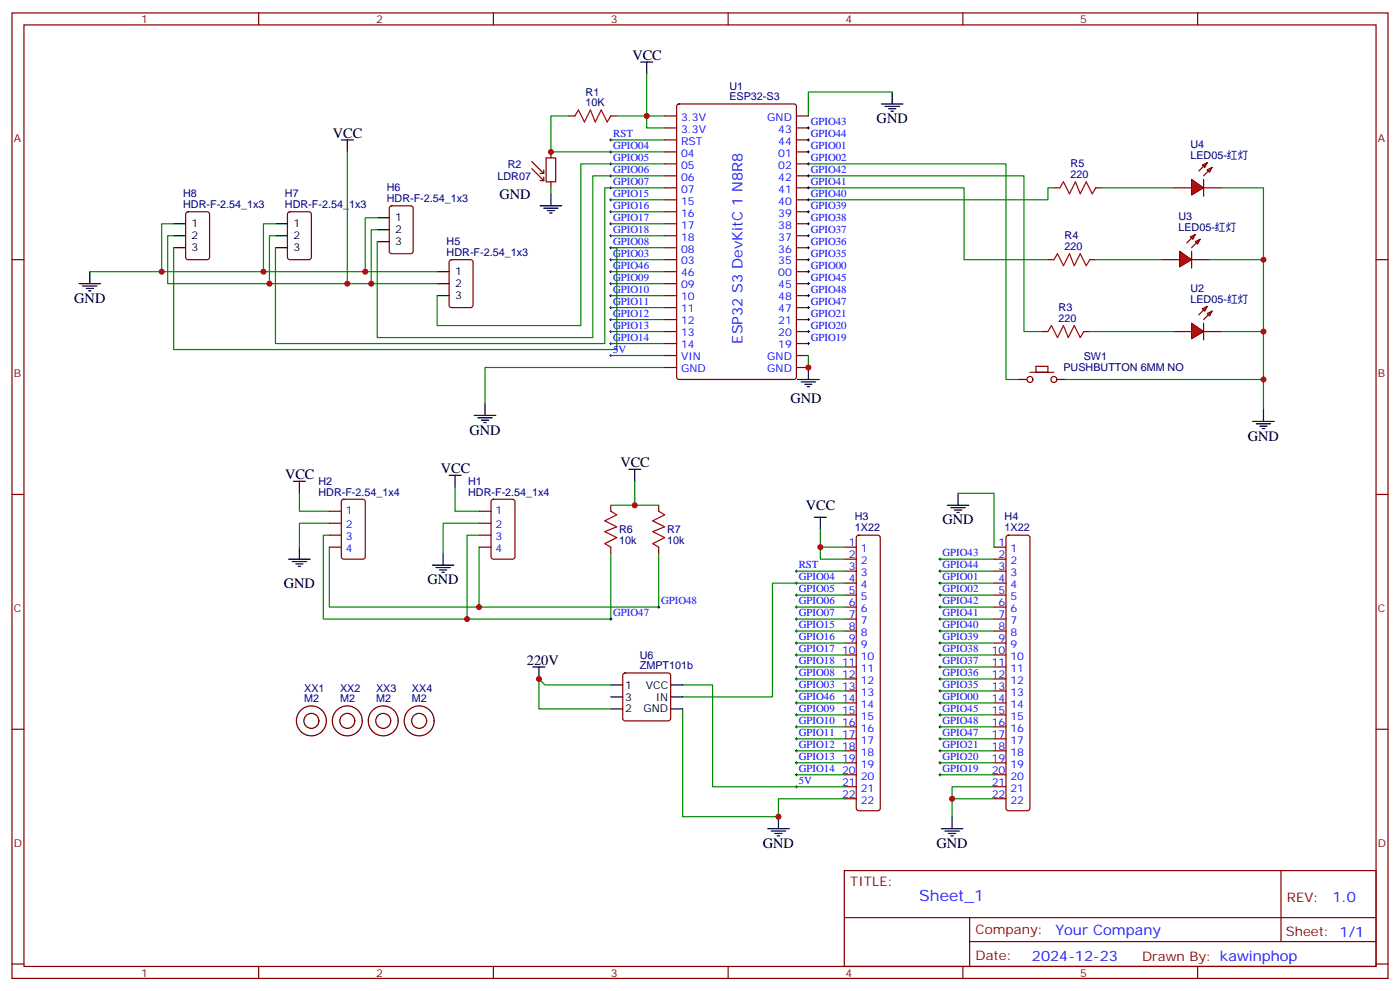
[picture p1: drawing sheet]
<svg xmlns="http://www.w3.org/2000/svg" width="412mm" height="292mm" viewBox="0 0 412 292" stroke-linecap="round" stroke-linejoin="round" font-family="sans-serif">
<g fill="none" stroke="#870000" stroke-width=".35">
<path d="M3.5 3.8h405.4v284.3h-405.4zM7.1 7.3h398.2v277.3h-398.2zM76.2 3.8v3.5M145.3 3.8v3.5M214.5 3.8v3.5M283.6 3.8v3.5M352.8 3.8v3.5M167.6 34.1h1.7M179.9 34.1h1.8M310.4 55.3h1.8M322.8 55.3h1.8M3.5 76.5h3.6"/>
<path d="M54.9 62.6l.5-.2h5.6l.7 .4v13l-.4 .6-5.9 .1-.7-.5v-12.9zM84.9 62.6l.5-.2h5.6l.7 .4v13l-.4 .6-5.9 .1-.7-.5v-12.9zM114.9 60.8l.5-.2h5.6l.7 .4v13l-.5 .7h-5.8l-.7-.4v-13zM132.5 76.7l.5-.2h5.6l.7 .4v13l-.4 .6-5.9 .1-.7-.5v-12.9zM308.7 76.5h1.7M321 76.5h1.8M405.3 76.5h3.6M306.9 97.6h1.8M319.3 97.6h1.7M345.7 97.6h5.3M354.2 90.9l1.4-.7-.7 1.5zM354.5 97.6h5.3"/>
<path d="M355.6 92.4l1.4-.7-.7 1.4zM355.6 90.2l-2.5 2.5M357 91.7l-2.5 2.4M299.9 111.8h2.4M303.4 109.6h7M305.2 107.9h3.5v1.7h-3.5zM311.5 111.8h2.5M3.5 145.6h3.6M179.9 148.8v1.8M194 148.8v1.8M252.5 157.8l.4-.2h5.7l.5 .2 .2 .5v79.8l-.2 .5-.5 .2h-5.7l-.5-.3-.2-.4v-79.8zM296.6 157.8l.4-.2h5.7l.5 .2 .2 .5v79.8l-.2 .5-.5 .2h-5.7l-.5-.3-.2-.4v-79.8z"/>
<path d="M405.3 145.6h3.6M179.9 161.1v1.8M194 161.1v1.8M248.7 161.1h3.5M248.7 164.7h3.5M248.7 168.2h3.5M248.7 171.7h3.5M248.7 175.3h3.5M248.7 178.8h3.5M292.8 161.1h3.5M292.8 164.7h3.5M292.8 168.2h3.5"/>
<path d="M292.8 171.7h3.5M292.8 175.3h3.5M292.8 178.8h3.5M248.7 182.3h3.5M248.7 185.8h3.5M248.7 189.4h3.5M248.7 192.9h3.5M248.7 196.4h3.5M248.7 200h3.5M292.8 182.3h3.5M292.8 185.8h3.5M292.8 189.4h3.5"/>
<path d="M292.8 192.9h3.5M292.8 196.4h3.5M292.8 200h3.5M3.5 214.8h3.6M248.7 203.5h3.5M248.7 207h3.5M248.7 210.5h3.5M248.7 214.1h3.5M248.7 217.6h3.5M292.8 203.5h3.5M292.8 207h3.5M292.8 210.5h3.5"/>
<path d="M292.8 214.1h3.5M292.8 217.6h3.5M405.3 214.8h3.6M248.7 221.1h3.5M248.7 224.6h3.5M248.7 228.2h3.5M248.7 231.7h3.5M248.7 235.2h3.5M292.8 221.1h3.5M292.8 224.6h3.5M292.8 228.2h3.5M292.8 231.7h3.5"/>
<path d="M292.8 235.2h3.5M248.7 256.4h156.6v28.2h-156.6zM377.3 256.4v20.9M248.7 270.2h156.5M285.6 277.3h119.6M285.6 270.2v14.2M3.5 283.9h3.6M76.2 284.6v3.5M145.3 284.6v3.5M214.5 284.6v3.5M283.6 284.6v3.5M352.8 284.6v3.5"/>
<path d="M405.3 283.9h3.6"/>
<circle cx="303.4" cy="111.8" r=".88"/>
<circle cx="310.4" cy="111.8" r=".88"/>
</g>
<path d="M51.2 73h3.5M51.2 65.9h3.5M51.2 69.4h3.5M81.1 73h3.6M81.1 65.9h3.6M81.1 69.4h3.6M111.1 71.2h3.6M111.1 64.1h3.6M111.1 67.7h3.6M128.8 87.1h3.5M128.8 80h3.5M128.8 83.5h3.5" fill="none" stroke="#000" stroke-width=".35"/>
<path d="M169.3 34.1l1.1-1.7 1.8 3.5 1.7-3.5 1.4 3.5 1.8-3.5 1.8 3.5 1-1.8M312.2 55.3l1.1-1.7 1.7 3.5 1.8-3.5 1.4 3.5 1.8-3.5 1.7 3.5 1.1-1.8M310.4 76.5l1.1-1.8 1.8 3.5 1.7-3.5 1.4 3.5 1.8-3.5 1.8 3.5 1-1.7M308.7 97.6l1-1.7 1.8 3.5 1.8-3.5 1.4 3.5 1.7-3.5 1.8 3.5 1.1-1.8M179.9 150.6l1.8 1-3.5 1.8 3.5 1.8-3.5 1.4 3.5 1.7-3.5 1.8 1.7 1M194 150.6l1.8 1-3.5 1.8 3.5 1.8-3.5 1.4 3.5 1.7-3.5 1.8 1.7 1" fill="none" stroke="#a10000" stroke-width=".35"/>
<path d="M156.6 49.7l3.6 3.5M156.6 47.6l3.6 3.5M159.1 53.2h1.1M159.1 51.1h1.1M160.2 50v1.1M160.2 52.1v1.1M160.9 46.5h2.8v7.1h-2.8zM162.3 44.7v1.8M162.3 53.6v1.7" fill="none" stroke="#850000" stroke-width=".35"/>
<path d="M351 95.2l3.5 2.4-3.5 2.2z" fill="#f00" stroke="#870000" stroke-width=".35"/>
<path d="M342.2 76.5h5.3M350.7 69.8l1.4-.7-.7 1.4zM351 76.5h5.3M352.1 71.2l1.4-.7-.7 1.4zM352.1 69.1l-2.5 2.4M353.5 70.5l-2.5 2.5M354.5 95.2v4.9" fill="none" stroke="#870000" stroke-width=".35"/>
<path d="M347.5 74l3.5 2.5-3.5 2.1z" fill="#f00" stroke="#870000" stroke-width=".35"/>
<path d="M345.7 55.3h5.3M354.2 48.6l1.4-.7-.7 1.4zM354.5 55.3h5.3M355.6 50l1.4-.7-.7 1.4zM355.6 47.9l-2.5 2.5M357 49.3l-2.5 2.5M351 74v5" fill="none" stroke="#870000" stroke-width=".35"/>
<path d="M351 52.8l3.5 2.5-3.5 2.1z" fill="#f00" stroke="#870000" stroke-width=".35"/>
<g fill="none" stroke="#870000" stroke-width=".35">
<path d="M195.8 34.1h3.5M195.8 37.7h3.5M199.6 30.8l.4-.2h33.9l.6 .5 .1 80-.5 .6-34.1 .1-.6-.5-.1-80zM234.6 34.1h3.5M234.6 37.7h3.5M195.8 41.2h3.5M195.8 44.7h3.5M195.8 48.3h3.5M195.8 51.8h3.5M195.8 55.3h3.5M195.8 58.8h3.5M234.6 41.2h3.5"/>
<path d="M234.6 44.7h3.5M234.6 48.3h3.5M234.6 51.8h3.5M234.6 55.3h3.5M234.6 58.8h3.5M354.5 52.8v5M195.8 62.4h3.5M195.8 65.9h3.5M195.8 69.4h3.5M195.8 73h3.5M195.8 76.5h3.5M234.6 62.4h3.5"/>
<path d="M234.6 65.9h3.5M234.6 69.4h3.5M234.6 73h3.5M234.6 76.5h3.5M195.8 80h3.5M195.8 83.5h3.5M195.8 87.1h3.5M195.8 90.6h3.5M195.8 94.1h3.5M195.8 97.6h3.5M234.6 80h3.5M234.6 83.5h3.5"/>
<path d="M234.6 87.1h3.5M234.6 90.6h3.5M234.6 94.1h3.5M234.6 97.6h3.5M195.8 101.2h3.5M195.8 104.7h3.5M195.8 108.2h3.5M234.6 101.2h3.5M234.6 104.7h3.5M234.6 108.2h3.5M97 150.6h3.5M97 154.1h3.5"/>
<path d="M97 157.6h3.5M100.8 147.2l.4-.2h5.7l.6 .5 .1 16.5-.5 .6-5.9 .1-.6-.5-.1-16.5zM141.1 150.6h3.5M141.1 154.1h3.5M141.1 157.6h3.5M144.9 147.2l.4-.2h5.7l.6 .5 .1 16.5-.5 .6-5.9 .1-.6-.5-.1-16.5zM97 161.1h3.5M141.1 161.1h3.5M183.7 198.4l.4-.2h12.7l.5 .2 .3 .5v12.7l-.3 .5-.5 .2h-12.7l-.4-.2-.3-.5v-12.7z"/>
</g>
<g fill="none" stroke="#300" stroke-width=".35">
<circle cx="91.7" cy="212.3" r="4.4"/>
<circle cx="91.7" cy="212.3" r="2.2"/>
<circle cx="102.3" cy="212.3" r="4.4"/>
<circle cx="102.3" cy="212.3" r="2.2"/>
<circle cx="112.9" cy="212.3" r="4.4"/>
<circle cx="112.9" cy="212.3" r="2.2"/>
<circle cx="123.5" cy="212.3" r="4.4"/>
<circle cx="123.5" cy="212.3" r="2.2"/>
</g>
<g fill="none" stroke="#000" stroke-width=".35">
<path d="M188.7 18.3h3.6M190.5 18.3v3.5M259.6 30.6h6.4M260.7 31.3h4.2M261.8 32h2.1M262.5 32.7h.7M262.8 27.1v3.5M100.5 41.2h3.6M102.3 41.2v3.5M162.3 57.1v3.5M159.1 60.6h6.4M160.2 61.3h4.2"/>
<path d="M161.2 62h2.1M161.9 62.7h.7M23.3 83.5h6.3M24.3 84.2h4.3M25.4 84.9h2.1M26.1 85.7h.7M26.5 80v3.5M142.9 118.8v3.5M234.9 111.8h6.4M236 112.5h4.2M237.1 113.2h2.1M237.8 113.9h.7"/>
<path d="M238.1 108.2v3.6M132.3 140h3.5M134.1 140v3.5M139.7 122.3h6.3M140.8 123h4.2M141.8 123.8h2.1M142.5 124.5h.7M185.2 138.2h3.5M187 138.2v3.5M369 124.1h6.4M370.1 124.8h4.2M371.1 125.5h2.1"/>
<path d="M371.8 126.2h.7M372.2 120.6v3.5M86.4 141.7h3.6M88.2 141.7v3.6M239.9 152.3h3.5M241.7 152.3v3.6M279 148.8h6.4M280.1 149.5h4.2M281.2 150.2h2.1M281.9 150.9h.7M282.2 145.3v3.5M85 164.7h6.4"/>
<path d="M86.1 165.4h4.2M87.1 166.1h2.2M87.8 166.8h.7M88.2 161.1v3.6M127.4 166.4h6.3M128.4 167.1h4.2M129.5 167.9h2.1M130.2 168.6h.7M130.5 162.9v3.5M157 196.4h3.5M158.7 196.4v3.6M179.9 201.7h3.5"/>
<path d="M179.9 205.2h3.5M179.9 208.8h3.5M197.6 201.7h3.5M197.6 205.2h3.5M197.6 208.8h3.5M226.1 244.1h6.4M227.2 244.8h4.2M228.2 245.5h2.2M229 246.2h.7M229.3 240.5v3.6M277.3 244.1h6.3M278.3 244.8h4.3"/>
<path d="M279.4 245.5h2.1M280.1 246.2h.7M280.5 240.5v3.6"/>
</g>
<g fill="none" stroke="#008700" stroke-width=".35">
<path d="M167.6 34.1h-5.3v10.6h33.5M181.7 34.1h14.1M190.5 21.8v15.9h5.3M262.8 27.1h-24.7v7M102.3 44.7v38.8M162.3 55.3v1.8M179.9 58.8h15.9M179.9 41.2h15.9M195.8 48.3h-24.7v47.6h-42.3v-8.8M195.8 51.8h-21.2v47.6h-63.5v-28.2M195.8 55.3h-17.6v45.9h-97.1v-28.2M238.1 55.3h45.9v21.2h24.7"/>
<path d="M238.1 51.8h63.5v45.8h5.3M238.1 48.3h58.2v63.5h3.6M310.4 55.3h-1.7v3.5h-70.6M324.6 55.3h21.1M359.8 55.3h12.4v56.5M51.2 65.9h-3.6v14.1M51.2 69.4h-1.8v14.1h79.4M51.2 73v29.9h130.5v-29.9h-1.8h15.9M81.1 65.9h-3.5v14.1M81.1 69.4h-1.7v14.1M111.1 64.1h-3.5v15.9M111.1 67.7h-1.7v15.8"/>
<path d="M179.9 76.5h15.9M179.9 69.4h15.9M179.9 65.9h15.9M179.9 62.4h15.9M322.8 76.5h19.4M356.3 76.5h15.9M26.5 80h102.3M179.9 80h15.9M179.9 97.6h15.9M179.9 94.1h15.9M179.9 90.6h15.9M179.9 87.1h15.9"/>
<path d="M179.9 83.5h15.9M321 97.6h24.7M359.8 97.6h12.4M179.9 104.7h15.9M179.9 101.2h15.9M195.8 108.2h-52.9v10.6M238.1 104.7v3.5M314 111.8h58.2v8.8M88.2 145.3v5.3h8.8M97 154.1h-8.8v7M97 157.6h-1.8v24.7h84.7v-19.4M134.1 143.5v7.1h7"/>
<path d="M141.1 154.1h-10.6v8.8M141.1 157.6h-3.5v24.7M179.9 148.8h14.1M187 141.7v7.1M241.7 155.9v5.2h7M282.2 145.3h10.6v15.8M97 161.1v17.7h97v-15.9M141.1 161.1v17.7M234.6 178.8h14.1M234.6 175.3h14.1M234.6 168.2h14.1M241.7 161.1v3.6h7"/>
<path d="M248.7 171.7h-21.2v33.5h-26.4M276.9 178.8h15.9M276.9 175.3h15.9M276.9 171.7h15.9M276.9 168.2h15.9M276.9 164.7h15.9M234.6 200h14.1M234.6 196.4h14.1M234.6 192.9h14.1M234.6 189.4h14.1M234.6 185.8h14.1M234.6 182.3h14.1"/>
<path d="M276.9 200h15.9M276.9 196.4h15.9M276.9 192.9h15.9M276.9 189.4h15.9M276.9 185.8h15.9M276.9 182.3h15.9M179.9 201.7h-19.4l-1.8-1.7v8.8h21.2M201.1 208.8v31.7h28.2v-5.3h19.4M201.1 201.7h8.8v30h38.8M234.6 217.6h14.1M234.6 214.1h14.1M234.6 210.5h14.1"/>
<path d="M234.6 207h14.1M234.6 203.5h14.1M276.9 217.6h15.9M276.9 214.1h15.9M276.9 210.5h15.9M276.9 207h15.9M276.9 203.5h15.9M234.6 224.6h14.1M234.6 228.2h14.1M234.6 221.1h14.1M276.9 224.6h15.9M276.9 228.2h15.9"/>
<path d="M276.9 221.1h15.9M280.5 235.2h12.3M292.8 231.7h-12.3v8.8"/>
</g>
<g fill="none" stroke="#000" stroke-width=".29">
<path d="M237.8 37.7h.7M238.1 37.3v.7M179.6 41.2h.7M179.6 44.7h.7M179.6 48.3h.7M179.6 51.8h.7M179.6 55.3h.7M179.6 58.8h.7M179.9 40.9v.7M179.9 44.4v.7M179.9 47.9v.7M179.9 51.4v.7"/>
<path d="M179.9 55v.7M179.9 58.5v.7M237.8 41.2h.7M237.8 44.7h.7M237.8 48.3h.7M237.8 51.8h.7M237.8 55.3h.7M237.8 58.8h.7M238.1 40.9v.7M238.1 44.4v.7M238.1 47.9v.7M238.1 51.4v.7"/>
<path d="M238.1 55v.7M238.1 58.5v.7M179.6 62.4h.7M179.6 65.9h.7M179.6 69.4h.7M179.6 73h.7M179.6 76.5h.7M179.9 62v.7M179.9 65.5v.8M179.9 69.1v.7M179.9 72.6v.7M179.9 76.1v.7"/>
<path d="M179.9 79.7v.7M237.8 62.4h.7M237.8 65.9h.7M237.8 69.4h.7M237.8 73h.7M237.8 76.5h.7M238.1 62v.7M238.1 65.5v.8M238.1 69.1v.7M238.1 72.6v.7M238.1 76.1v.7M238.1 79.7v.7"/>
<path d="M179.6 80h.7M179.6 83.5h.7M179.6 87.1h.7M179.6 90.6h.7M179.6 94.1h.7M179.6 97.6h.7M179.9 83.2v.7M179.9 86.7v.7M179.9 90.2v.7M179.9 93.8v.7M179.9 97.3v.7M237.8 80h.7"/>
<path d="M237.8 83.5h.7M237.8 87.1h.7M237.8 90.6h.7M237.8 94.1h.7M237.8 97.6h.7M238.1 83.2v.7M238.1 86.7v.7M238.1 90.2v.7M238.1 93.8v.7M238.1 97.3v.7M179.6 101.2h.7M179.6 104.7h.7"/>
<path d="M179.9 100.8v.7M179.9 104.4v.7M237.8 101.2h.7M238.1 100.8v.7M193.7 178.8h.7M194 178.4v.7M234.2 178.8h.7M234.2 175.3h.7M234.2 171.7h.7M234.2 168.2h.7M234.6 167.9v.7M234.6 171.4v.7"/>
<path d="M234.6 174.9v.7M234.6 178.4v.7M276.6 178.8h.7M276.6 175.3h.7M276.6 171.7h.7M276.6 168.2h.7M276.6 164.7h.7M276.9 164.3v.7M276.9 167.9v.7M276.9 171.4v.7M276.9 174.9v.7M276.9 178.4v.7"/>
<path d="M179.6 182.3h.7M179.9 182v.7M234.2 200h.7M234.2 196.4h.7M234.2 192.9h.7M234.2 189.4h.7M234.2 185.8h.7M234.2 182.3h.7M234.6 182v.7M234.6 185.5v.7M234.6 189v.7M234.6 192.5v.8"/>
<path d="M234.6 196.1v.7M234.6 199.6v.7M276.6 200h.7M276.6 196.4h.7M276.6 192.9h.7M276.6 189.4h.7M276.6 185.8h.7M276.6 182.3h.7M276.9 182v.7M276.9 185.5v.7M276.9 189v.7M276.9 192.5v.8"/>
<path d="M276.9 196.1v.7M276.9 199.6v.7M234.2 217.6h.7M234.2 214.1h.7M234.2 210.5h.7M234.2 207h.7M234.2 203.5h.7M234.6 203.1v.7M234.6 206.7v.7M234.6 210.2v.7M234.6 213.7v.7M234.6 217.2v.7"/>
<path d="M276.6 217.6h.7M276.6 214.1h.7M276.6 210.5h.7M276.6 207h.7M276.6 203.5h.7M276.9 203.1v.7M276.9 206.7v.7M276.9 210.2v.7M276.9 213.7v.7M276.9 217.2v.7M234.2 224.6h.7M234.2 228.2h.7"/>
<path d="M234.2 221.1h.7M234.2 231.7h.7M234.6 220.8v.7M234.6 224.3v.7M234.6 227.8v.7M234.6 231.4v.7M276.6 224.6h.7M276.6 228.2h.7M276.6 221.1h.7M276.9 220.8v.7M276.9 224.3v.7M276.9 227.8v.7"/>
</g>
<g fill="#c00">
<circle cx="47.6" cy="80" r=".88"/>
<circle cx="77.6" cy="80" r=".88"/>
<circle cx="107.6" cy="80" r=".88"/>
<circle cx="79.4" cy="83.5" r=".88"/>
<circle cx="102.3" cy="83.5" r=".88"/>
<circle cx="372.2" cy="111.8" r=".88"/>
<circle cx="372.2" cy="97.6" r=".88"/>
<circle cx="372.2" cy="76.5" r=".88"/>
<circle cx="187" cy="148.8" r=".88"/>
<circle cx="137.6" cy="182.3" r=".88"/>
<circle cx="141.1" cy="178.8" r=".88"/>
<circle cx="241.7" cy="161.1" r=".88"/>
<circle cx="109.4" cy="83.5" r=".88"/>
<circle cx="162.3" cy="44.7" r=".88"/>
<circle cx="190.5" cy="34.1" r=".88"/>
<circle cx="280.5" cy="235.2" r=".88"/>
<circle cx="238.1" cy="108.2" r=".88"/>
<circle cx="158.8" cy="200" r=".88"/>
<circle cx="229.3" cy="240.5" r=".88"/>
</g>
<text font-size="4.6" fill="#00f" x="270.8" y="265.4">Sheet_1</text>
<g font-size="4.2">
<text x="186.3" y="17.6">VCC</text>
<text x="98.1" y="40.5">VCC</text>
<text x="258.2" y="36.3">GND</text>
<text x="147.1" y="58.5">GND</text>
<text x="21.9" y="89.2">GND</text>
<text x="232.8" y="118.8">GND</text>
<text x="138.3" y="128">GND</text>
<text x="367.6" y="129.8">GND</text>
<text x="182.7" y="137.5">VCC</text>
<text x="84" y="141">VCC</text>
<text x="129.8" y="139.3">VCC</text>
<text x="237.4" y="150.3">VCC</text>
<text x="277.6" y="154.4">GND</text>
<text x="83.6" y="173.2">GND</text>
<text x="125.9" y="172.1">GND</text>
<text x="155.2" y="195.7">220V</text>
<text x="224.7" y="249.7">GND</text>
<text x="275.9" y="249.7">GND</text>
</g>
<g font-size="4.2" fill="#00f">
<text x="218.7" y="101.2" transform="rotate(-90 218.7 101.2)">ESP32 S3 DevKitC 1 N8R8</text>
<text x="392.5" y="265.7">1.0</text>
<text x="310.9" y="275.2">Your Company</text>
<text x="304" y="283">2024-12-23</text>
</g>
<g font-size="3.9" fill="#800">
<text x="250.5" y="261">TITLE:</text>
<text x="379.1" y="265.7">REV:</text>
<text x="287.4" y="275.2">Company:</text>
<text x="378.7" y="275.8">Sheet: 1/1</text>
<text x="287.4" y="282.9">Date:</text>
<text x="336.4" y="282.9">Drawn By: kawinphop</text>
</g>
<g font-size="3.2" fill="#800">
<text x="41.6" y="6.8">1</text>
<text x="110.8" y="6.8">2</text>
<text x="179.9" y="6.8">3</text>
<text x="249.1" y="6.8">4</text>
<text x="318.2" y="6.8">5</text>
<text x="4.1" y="41.9">A</text>
<text x="405.9" y="41.9">A</text>
<text x="4.1" y="111.1">B</text>
<text x="405.9" y="111.1">B</text>
<text x="4.1" y="180.2">C</text>
<text x="405.9" y="180.2">C</text>
<text x="4.1" y="249.3">D</text>
<text x="405.9" y="249.3">D</text>
<text x="41.6" y="287.6">1</text>
<text x="110.8" y="287.6">2</text>
<text x="179.9" y="287.6">3</text>
<text x="249.1" y="287.6">4</text>
<text x="318.2" y="287.6">5</text>
</g>
<g font-size="3.2" fill="#000080">
<text x="172.5" y="28.2">R1</text>
<text x="214.9" y="29.6">ESP32-S3</text>
<text x="214.9" y="26.4">U1</text>
<text x="172.5" y="31.3">10K</text>
<text x="350.7" y="46.8">LED05-红灯</text>
<text x="350.7" y="43.7">U4</text>
<text x="146.5" y="53">LDR07</text>
<text x="149.6" y="49.4">R2</text>
<text x="315.4" y="52.5">220</text>
<text x="315.4" y="49.3">R5</text>
<text x="54" y="58.1">H8</text>
<text x="83.9" y="58.1">H7</text>
<text x="113.9" y="59.5">HDR-F-2.54_1x3</text>
<text x="113.9" y="56.4">H6</text>
<text x="54" y="61.3">HDR-F-2.54_1x3</text>
<text x="83.9" y="61.3">HDR-F-2.54_1x3</text>
<text x="347.1" y="64.9">U3</text>
<text x="313.6" y="70.5">R4</text>
<text x="347.1" y="68">LED05-红灯</text>
<text x="131.6" y="75.4">HDR-F-2.54_1x3</text>
<text x="131.6" y="72.2">H5</text>
<text x="313.6" y="73.7">220</text>
<text x="350.7" y="89.2">LED05-红灯</text>
<text x="350.7" y="86">U2</text>
<text x="311.8" y="94.8">220</text>
<text x="311.8" y="91.7">R3</text>
<text x="319.2" y="105.9">SW1</text>
<text x="313.3" y="109.4">PUSHBUTTON 6MM NO</text>
<text x="93.8" y="142.8">H2</text>
<text x="137.9" y="142.8">H1</text>
<text x="93.8" y="146">HDR-F-2.54_1x4</text>
<text x="137.9" y="146">HDR-F-2.54_1x4</text>
<text x="251.8" y="153.3">H3</text>
<text x="295.9" y="153.3">H4</text>
<text x="182.4" y="160.2">10k</text>
<text x="182.4" y="157">R6</text>
<text x="196.5" y="160.2">10k</text>
<text x="196.5" y="157">R7</text>
<text x="251.8" y="156.4">1X22</text>
<text x="295.9" y="156.4">1X22</text>
<text x="188.5" y="197.1">ZMPT101b</text>
<text x="188.5" y="194">U6</text>
<text x="89.6" y="203.7">XX1</text>
<text x="100.2" y="203.7">XX2</text>
<text x="110.8" y="203.7">XX3</text>
<text x="121.4" y="203.7">XX4</text>
<text x="89.6" y="206.8">M2</text>
<text x="100.2" y="206.8">M2</text>
<text x="110.8" y="206.8">M2</text>
<text x="121.4" y="206.8">M2</text>
</g>
<g font-size="3.2" fill="#00f">
<text x="200.6" y="35.6">3.3V</text>
<text x="226" y="35.6">GND</text>
<text x="180.6" y="40.3">RST</text>
<text x="200.6" y="39.1">3.3V</text>
<text x="229.3" y="39.1">43</text>
<text x="238.8" y="36.8">GPIO43</text>
<text x="238.8" y="40.3">GPIO44</text>
<text x="180.6" y="43.9">GPIO04</text>
<text x="180.6" y="47.4">GPIO05</text>
<text x="200.6" y="42.6">RST</text>
<text x="200.6" y="46.1">04</text>
<text x="229.3" y="42.6">44</text>
<text x="229.3" y="46.1">01</text>
<text x="238.8" y="43.9">GPIO01</text>
<text x="238.8" y="47.4">GPIO02</text>
<text x="180.6" y="50.9">GPIO06</text>
<text x="200.6" y="49.7">05</text>
<text x="200.6" y="53.2">06</text>
<text x="229.3" y="49.7">02</text>
<text x="229.3" y="53.2">42</text>
<text x="238.8" y="50.9">GPIO42</text>
<text x="180.6" y="54.4">GPIO07</text>
<text x="180.6" y="58">GPIO15</text>
<text x="200.6" y="56.7">07</text>
<text x="229.3" y="56.7">41</text>
<text x="238.8" y="54.4">GPIO41</text>
<text x="238.8" y="58">GPIO40</text>
<text x="180.6" y="61.5">GPIO16</text>
<text x="180.6" y="65">GPIO17</text>
<text x="200.6" y="60.3">15</text>
<text x="200.6" y="63.8">16</text>
<text x="229.3" y="60.3">40</text>
<text x="229.3" y="63.8">39</text>
<text x="238.8" y="61.5">GPIO39</text>
<text x="238.8" y="65">GPIO38</text>
<text x="180.6" y="68.5">GPIO18</text>
<text x="200.6" y="67.3">17</text>
<text x="200.6" y="70.8">18</text>
<text x="229.3" y="67.3">38</text>
<text x="229.3" y="70.8">37</text>
<text x="238.8" y="68.5">GPIO37</text>
<text x="180.6" y="72.1">GPIO08</text>
<text x="180.6" y="75.6">GPIO03</text>
<text x="200.6" y="74.4">08</text>
<text x="200.6" y="77.9">03</text>
<text x="229.3" y="74.4">36</text>
<text x="229.3" y="77.9">35</text>
<text x="238.8" y="72.1">GPIO36</text>
<text x="238.8" y="75.6">GPIO35</text>
<text x="180.6" y="79.1">GPIO46</text>
<text x="180.6" y="82.7">GPIO09</text>
<text x="200.6" y="81.4">46</text>
<text x="229.3" y="81.4">00</text>
<text x="238.8" y="79.1">GPIO00</text>
<text x="238.8" y="82.7">GPIO45</text>
<text x="180.6" y="86.2">GPIO10</text>
<text x="180.6" y="89.7">GPIO11</text>
<text x="200.6" y="84.9">09</text>
<text x="200.6" y="88.5">10</text>
<text x="229.3" y="84.9">45</text>
<text x="229.3" y="88.5">48</text>
<text x="238.8" y="86.2">GPIO48</text>
<text x="238.8" y="89.7">GPIO47</text>
<text x="180.6" y="93.2">GPIO12</text>
<text x="200.6" y="92">11</text>
<text x="200.6" y="95.5">12</text>
<text x="229.3" y="92">47</text>
<text x="229.3" y="95.5">21</text>
<text x="238.8" y="93.2">GPIO21</text>
<text x="180.6" y="96.8">GPIO13</text>
<text x="180.6" y="100.3">GPIO14</text>
<text x="200.6" y="99.1">13</text>
<text x="229.3" y="99.1">20</text>
<text x="238.8" y="100.3">GPIO19</text>
<text x="238.8" y="96.8">GPIO20</text>
<text x="180.6" y="103.8">5V</text>
<text x="200.6" y="102.6">14</text>
<text x="200.6" y="106.1">VIN</text>
<text x="226" y="106.1">GND</text>
<text x="229.3" y="102.6">19</text>
<text x="200.6" y="109.6">GND</text>
<text x="226" y="109.6">GND</text>
<text x="101.8" y="151.3">1</text>
<text x="101.8" y="155.5">2</text>
<text x="145.9" y="151.3">1</text>
<text x="145.9" y="155.5">2</text>
<text x="101.8" y="159">3</text>
<text x="145.9" y="159">3</text>
<text x="250" y="160.8">1</text>
<text x="294.1" y="160.8">1</text>
<text x="101.8" y="162.6">4</text>
<text x="145.9" y="162.6">4</text>
<text x="235.3" y="167.3">RST</text>
<text x="250" y="164.3">2</text>
<text x="250" y="167.9">3</text>
<text x="253.5" y="162.6">1</text>
<text x="253.5" y="166.1">2</text>
<text x="277.6" y="167.3">GPIO44</text>
<text x="277.6" y="163.8">GPIO43</text>
<text x="294.1" y="164.3">2</text>
<text x="294.1" y="167.9">3</text>
<text x="297.6" y="162.6">1</text>
<text x="297.6" y="166.1">2</text>
<text x="235.3" y="170.9">GPIO04</text>
<text x="250" y="171.4">4</text>
<text x="253.5" y="169.6">3</text>
<text x="253.5" y="173.1">4</text>
<text x="277.6" y="170.9">GPIO01</text>
<text x="294.1" y="171.4">4</text>
<text x="297.6" y="169.6">3</text>
<text x="297.6" y="173.1">4</text>
<text x="194.7" y="177.9">GPIO48</text>
<text x="235.3" y="174.4">GPIO05</text>
<text x="235.3" y="177.9">GPIO06</text>
<text x="250" y="174.9">5</text>
<text x="250" y="178.4">6</text>
<text x="253.5" y="176.7">5</text>
<text x="277.6" y="177.9">GPIO42</text>
<text x="277.6" y="174.4">GPIO02</text>
<text x="294.1" y="174.9">5</text>
<text x="294.1" y="178.4">6</text>
<text x="297.6" y="176.7">5</text>
<text x="180.6" y="181.4">GPIO47</text>
<text x="235.3" y="181.4">GPIO07</text>
<text x="235.3" y="185">GPIO15</text>
<text x="250" y="182">7</text>
<text x="250" y="185.5">8</text>
<text x="253.5" y="180.2">6</text>
<text x="253.5" y="183.7">7</text>
<text x="277.6" y="185">GPIO40</text>
<text x="277.6" y="181.4">GPIO41</text>
<text x="294.1" y="182">7</text>
<text x="294.1" y="185.5">8</text>
<text x="297.6" y="180.2">6</text>
<text x="297.6" y="183.7">7</text>
<text x="235.3" y="188.5">GPIO16</text>
<text x="250" y="189">9</text>
<text x="253.5" y="187.3">8</text>
<text x="253.5" y="190.8">9</text>
<text x="277.6" y="188.5">GPIO39</text>
<text x="294.1" y="189">9</text>
<text x="297.6" y="187.3">8</text>
<text x="297.6" y="190.8">9</text>
<text x="235.3" y="192">GPIO17</text>
<text x="235.3" y="195.5">GPIO18</text>
<text x="248" y="192.5">10</text>
<text x="248" y="196.1">11</text>
<text x="253.5" y="194.3">10</text>
<text x="253.5" y="197.8">11</text>
<text x="277.6" y="195.5">GPIO37</text>
<text x="277.6" y="192">GPIO38</text>
<text x="292.1" y="192.5">10</text>
<text x="292.1" y="196.1">11</text>
<text x="297.6" y="194.3">10</text>
<text x="297.6" y="197.8">11</text>
<text x="235.3" y="199.1">GPIO08</text>
<text x="235.3" y="202.6">GPIO03</text>
<text x="248" y="199.6">12</text>
<text x="248" y="203.1">13</text>
<text x="253.5" y="201.4">12</text>
<text x="277.6" y="202.6">GPIO35</text>
<text x="277.6" y="199.1">GPIO36</text>
<text x="292.1" y="199.6">12</text>
<text x="292.1" y="203.1">13</text>
<text x="297.6" y="201.4">12</text>
<text x="235.3" y="206.1">GPIO46</text>
<text x="235.3" y="209.7">GPIO09</text>
<text x="248" y="206.7">14</text>
<text x="253.5" y="204.9">13</text>
<text x="253.5" y="208.4">14</text>
<text x="277.6" y="209.7">GPIO45</text>
<text x="277.6" y="206.1">GPIO00</text>
<text x="292.1" y="206.7">14</text>
<text x="297.6" y="204.9">13</text>
<text x="297.6" y="208.4">14</text>
<text x="235.3" y="213.2">GPIO10</text>
<text x="248" y="210.2">15</text>
<text x="248" y="213.7">16</text>
<text x="253.5" y="211.9">15</text>
<text x="253.5" y="215.5">16</text>
<text x="277.6" y="213.2">GPIO48</text>
<text x="292.1" y="210.2">15</text>
<text x="292.1" y="213.7">16</text>
<text x="297.6" y="211.9">15</text>
<text x="297.6" y="215.5">16</text>
<text x="235.3" y="216.7">GPIO11</text>
<text x="235.3" y="220.2">GPIO12</text>
<text x="248" y="217.2">17</text>
<text x="248" y="220.8">18</text>
<text x="253.5" y="219">17</text>
<text x="277.6" y="220.2">GPIO21</text>
<text x="277.6" y="216.7">GPIO47</text>
<text x="292.1" y="217.2">17</text>
<text x="292.1" y="220.8">18</text>
<text x="297.6" y="219">17</text>
<text x="235.3" y="223.8">GPIO13</text>
<text x="235.3" y="227.3">GPIO14</text>
<text x="248" y="224.3">19</text>
<text x="248" y="227.8">20</text>
<text x="253.5" y="222.5">18</text>
<text x="253.5" y="226.1">19</text>
<text x="277.6" y="223.8">GPIO20</text>
<text x="277.6" y="227.3">GPIO19</text>
<text x="292.1" y="224.3">19</text>
<text x="292.1" y="227.8">20</text>
<text x="297.6" y="222.5">18</text>
<text x="297.6" y="226.1">19</text>
<text x="235.3" y="230.8">5V</text>
<text x="248" y="231.4">21</text>
<text x="253.5" y="229.6">20</text>
<text x="253.5" y="233.1">21</text>
<text x="292.1" y="231.4">21</text>
<text x="297.6" y="229.6">20</text>
<text x="297.6" y="233.1">21</text>
<text x="248" y="234.9">22</text>
<text x="253.5" y="236.6">22</text>
<text x="292.1" y="234.9">22</text>
<text x="297.6" y="236.6">22</text>
</g>
<g font-size="3.2">
<text x="116.4" y="65.2">1</text>
<text x="56.4" y="67">1</text>
<text x="56.4" y="70.5">2</text>
<text x="86.4" y="67">1</text>
<text x="86.4" y="70.5">2</text>
<text x="116.4" y="68.7">2</text>
<text x="56.4" y="74">3</text>
<text x="86.4" y="74">3</text>
<text x="116.4" y="72.2">3</text>
<text x="134.1" y="81.1">1</text>
<text x="134.1" y="88.1">3</text>
<text x="134.1" y="84.6">2</text>
<text x="184.1" y="202.8">1</text>
<text x="190.2" y="202.8">VCC</text>
<text x="184.1" y="206.3">3</text>
<text x="184.1" y="209.8">2</text>
<text x="189.6" y="209.8">GND</text>
<text x="193.1" y="206.3">IN</text>
</g>
</svg>
